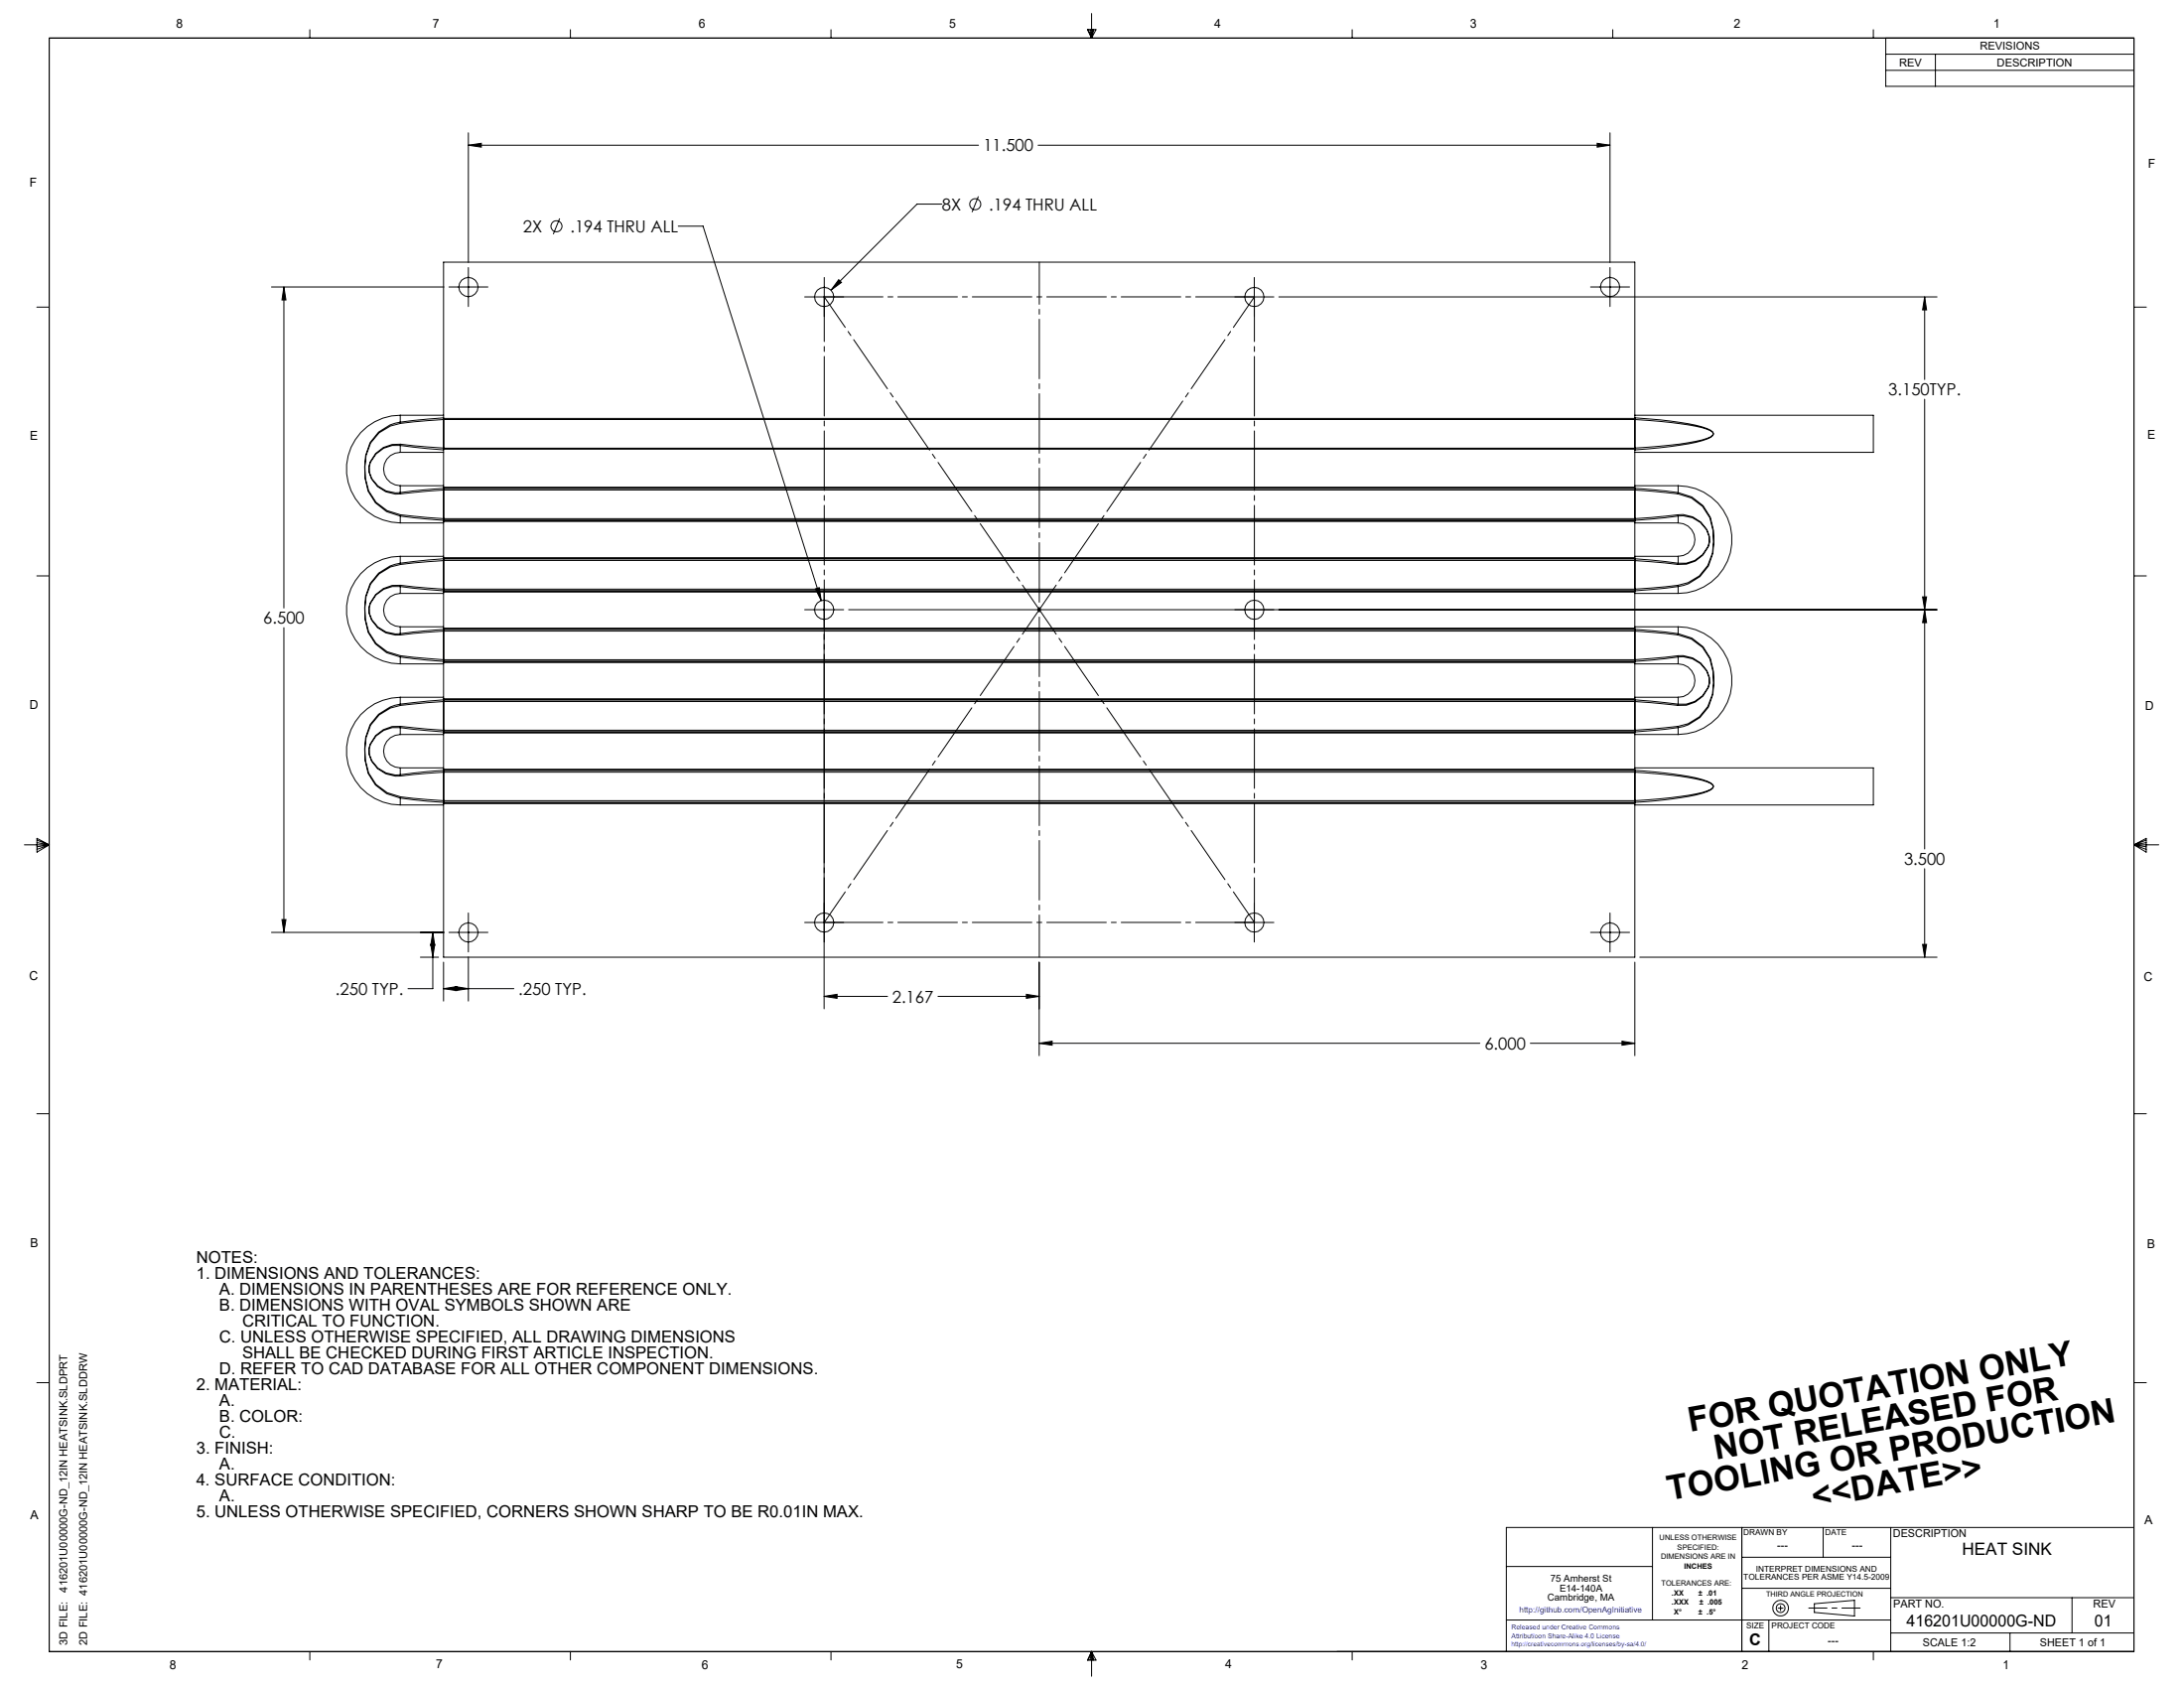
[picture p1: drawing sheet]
<svg xmlns="http://www.w3.org/2000/svg" width="559mm" height="432mm" viewBox="0 0 559 432" stroke-linecap="round" stroke-linejoin="round" font-family="sans-serif">
<g fill="none" stroke="#000" stroke-width=".25">
<path d="M12.6 9.7h533.4v412.8h-533.4zM79.3 7.6v2.1M145.9 7.6v2.1M212.6 7.6v2.1M278.2 7.6h2.2l-1.1 2.1zM278.4 7.6l.9 2.1M278.9 7.6l.4 2.1M279.3 3.5v6.2M279.6 7.6l-.3 2.1M279.9 7.6l-.6 2.1M346 7.6v2.1M412.6 7.6v2.1"/>
<path d="M479.3 7.6v2.1M482.5 9.7v12.4h63.5M482.5 18h63.5M482.5 13.9h63.5M495.2 13.9v8.2M119.8 34v33.2M119.8 37.1h130.6M119.8 37.1l3.4-.4v.9zM265.6 37.1h146.3M408.7 36.7l3.2 .4-3.2 .5zM411.9 34v33.2M143.2 55.9l-1.6 4"/>
<path d="M173.5 57.9h6.4l30.2 95.7M241 52.2h-6.4l-22 22M250.3 50.2l-1.6 4.1M9.4 78.6h3.2M69.5 73.4h44.1M72.6 73.4v82.1M72.6 73.4l.6 3.3h-1.1zM113.5 67.1h304.8v39.9h-304.8zM114.9 73.4h9.9M119.8 68.4v10M205.9 76h10M210.9 71v10"/>
<path d="M214.6 71.5l.7 .7-2.7 2zM315.9 76h10M320.9 71v10M327.2 76h168.4M407 73.4h9.9M411.9 68.4v10M492.4 76l.5 3.3h-1zM492.4 76v21.1M546 78.6h3.2M102.4 115.7a4.3 4.3 0 0 0-4.3 4.3 4.3 4.3 0 0 0 4.3 4.2M102.4 106.2a13.8 13.8 0 0 0-13.8 13.8 13.8 13.8 0 0 0 13.8 13.8M102.4 108a10.6 10.6 0 0 0-9.1 11.4l.1 2.9a10.5 10.5 0 0 0 9 9.7"/>
<path d="M102.4 108l.1 .3M102.4 113.9a7.1 7.1 0 0 0-7.9 5.4 6.2 6.2 0 0 0 4.3 6.3l2.4 .5 1.2-.1M102.4 113.9l11 1.2M102.4 106.2v1.8M102.4 113.9v1.8M102.4 106.2h11.1M102.4 115.7h11.1M102.5 108.3a10.4 10.4 0 0 0-9.1 11.1 10.9 10.9 0 0 0 9.1 12.3M102.5 113.6a7.4 7.4 0 0 0-8.1 5.7 7 7 0 0 0 8.1 7M102.5 113.6l11 1M102.5 113.6l-.1 .3M113.4 106.9l-11 1.1"/>
<path d="M113.4 106.9l.1 .4M113.4 115.1h.1M113.5 107.3l-11 1M113.5 114.6l-.1 .5M113.5 107.3v7.3M113.5 107.3h304.8M113.5 114.6v.1M113.5 106.9h-.1M113.5 107v7.7M113.5 114.7v.2M113.5 114.7h304.8M418.3 106.2h61v9.5h-61"/>
<path d="M418.3 107v7.7M418.3 114.7v.2M418.3 114.9v9.7M418.3 114.9h-304.8v9.7M418.3 115.1h.1M418.3 106.9h.1M418.3 107.3a86 86 0 0 1 18.4 2.5l1.5 .8 .2 .4-.2 .4a9.7 9.7 0 0 1-4.3 1.5l-6.6 1-9 .7M418.3 114.6l.1 .5M418.3 107.3v7.3M418.3 114.6v.1M418.4 106.9a75.6 75.6 0 0 1 18.4 2.7l1.5 .9 .1 .5a3.5 3.5 0 0 1-2.8 1.7l-3.5 .8-4.7 .7-9 .9M418.4 106.9l-.1 .4"/>
<path d="M492.4 102.1v115.1M102.4 126l.1 .3M102.4 132l11 1.1M102.4 132v1.8M102.4 124.2v1.8M102.4 133.8h11.1M102.4 124.2h11.1M102.5 131.7l-.1 .3M102.5 131.7l11 1M113.4 124.9l-11 1.1M113.4 124.9l.1 .4M113.4 124.9h305"/>
<path d="M113.4 133.1h305M113.5 124.6v.3M113.5 133.4v-.3h304.8v.3M113.5 125.3l-11 1M113.5 132.7l-.1 .4M113.5 125.3v7.4M113.5 133.4v9.3M113.5 124.6h304.8M113.5 133.4h304.8M113.5 132.7h304.8M113.5 125.3h304.8M113.5 124.9v8.2"/>
<path d="M418.3 124.6v8.5M418.3 133.4v9.3M418.3 133.8h11.1M418.3 124.2h11.1M418.3 125.3l11 1M418.3 132.7l.1 .4M418.3 125.3v7.4M418.4 124.9l-.1 .4M418.4 124.9l11 1.1M429.3 126.3a10.2 10.2 0 0 1 9 9.4 12.7 12.7 0 0 1-3.5 11.6l-2.9 1.7-2.6 .7M429.3 131.7a7.1 7.1 0 0 1 8.1 7 7.3 7.3 0 0 1-8.1 5.7M429.3 131.7l-11 1"/>
<path d="M429.3 131.7l.1 .3M429.4 133.8a4.3 4.3 0 0 1 4.3 4.2 4.3 4.3 0 0 1-4.3 4.3M429.4 124.2a13.8 13.8 0 0 1 13.7 13.8 13.8 13.8 0 0 1-13.7 13.8M429.4 126l-.1 .3M429.4 126a10.4 10.4 0 0 1 9 9.7l.1 2.9a10.6 10.6 0 0 1-9.1 11.4M429.4 132a6.8 6.8 0 0 1 7.9 6.7 7.1 7.1 0 0 1-7.9 5.4M429.4 132l-11 1.1M429.4 132v1.8M429.4 124.2v1.8M9.4 147.3h3.2M102.4 151.8a4.3 4.3 0 0 0-4.3 4.3 4.3 4.3 0 0 0 4.3 4.2M102.4 142.3a13.8 13.8 0 0 0-13.8 13.8 13.8 13.8 0 0 0 13.8 13.7"/>
<path d="M102.4 144.1a10.6 10.6 0 0 0-9.1 11.4l.1 2.9a10.4 10.4 0 0 0 9 9.7M102.4 144.1l.1 .3M102.4 150a6.8 6.8 0 0 0-7.9 6.8 7.2 7.2 0 0 0 7.9 5.3M102.4 150l11 1.1M102.4 142.3v1.8M102.4 150v1.8M102.4 142.3h11.1M102.4 151.8h11.1M102.5 144.4a10.4 10.4 0 0 0-9.1 11.1 10.9 10.9 0 0 0 9.1 12.2M102.5 149.7a7.4 7.4 0 0 0-8.1 5.7 7 7 0 0 0 8.1 7M102.5 149.7l11 1M102.5 149.7l-.1 .3"/>
<path d="M113.4 142.9l-11 1.2M113.4 142.9l.1 .5M113.4 142.9h305M113.4 151.1h305M113.5 142.7v.2M113.5 151.4v-.2h304.8v.2M113.5 143.4l-11 1M113.5 150.7l-.1 .4M113.5 143.4v7.3M113.5 151.4v9.3M113.5 142.7h304.8M113.5 151.4h304.8"/>
<path d="M113.5 150.7h304.8M113.5 142.9v.5M113.5 143.4v7.7M113.5 143.4h.1M113.5 143.4h304.8M205.9 156h10M208.6 150.6l1-.3 .5 3.3zM210.9 151v10M217.1 156h278.5M265.5 155.6l.7 .7M265.9 155.5v1M266.2 155.6l-.7 .7"/>
<path d="M320.9 151v10M418.3 142.7v.7M418.3 143.4v7.7M418.3 151.4v9.3M418.3 142.3h11.1M418.3 151.8h11.1M418.3 143.4h.1M418.3 143.4l11 1M418.3 150.7l.1 .4M418.3 143.4v7.3M418.4 142.9l11 1.2M418.4 142.9l-.1 .5"/>
<path d="M429.3 149.7l.1 .3M429.3 149.7l-11 1M429.4 144.1l-.1 .3M429.4 150l-11 1.1M429.4 142.3v1.8M429.4 150v1.8M491.9 152.7h1l-.5 3.3zM492.4 156l.5 3.3h-1zM546 147.3h3.2M72.6 160.5v78M102.4 178.4a13.8 13.8 0 0 0-13.8 13.7 13.8 13.8 0 0 0 13.8 13.8M102.4 162.1l.1 .3"/>
<path d="M102.4 168.1l11 1.1M102.4 168.1v1.7M102.4 160.3v1.8M102.4 178.4v1.7M102.4 169.8h11.1M102.4 160.3h11.1M102.4 178.4h11.1M102.5 167.7l-.1 .4M102.5 167.7l11 1.1M113.4 161l-11 1.1M113.4 161l.1 .4M113.4 179l-11 1.1"/>
<path d="M113.4 179l.1 .5M113.4 179h305M113.4 161h305M113.4 169.2h305M113.5 160.7v.2h304.8v-.2M113.5 169.5v-.3h304.8v.3M113.5 178.8v.2M113.5 161.4l-11 1M113.5 179.5l-11 .9M113.5 168.8l-.1 .4M113.5 161.4v7.4M113.5 169.5v9.3"/>
<path d="M113.5 179.5v7.3M113.5 160.7h304.8M113.5 169.5h304.8M113.5 178.8h304.8M113.5 168.8h304.8M113.5 161.4h304.8M113.5 179.5h304.8M113.5 179v8.2M113.5 161v8.2M210.9 162.2v95.9M418.3 178.8v8.4M418.3 161v8.2"/>
<path d="M418.3 169.5v9.3M418.3 169.8h11.1M418.3 160.3h11.1M418.3 178.4h11.1M418.3 179.5l11 .9M418.3 161.4l11 1M418.3 168.8l.1 .4M418.3 161.4v7.4M418.3 179.5v7.3M418.4 161l-.1 .4M418.4 161l11 1.1M418.4 179l11 1.1"/>
<path d="M418.4 179l-.1 .5M429.3 162.4a10.1 10.1 0 0 1 9 9.4l.1 2.9a10.6 10.6 0 0 1-9.1 11.1M429.3 167.7a7.1 7.1 0 0 1 8.1 7.1 7.3 7.3 0 0 1-8.1 5.6M429.3 167.7l-11 1.1M429.3 167.7l.1 .4M429.4 169.8a4.3 4.3 0 0 1 4.3 4.3 4.3 4.3 0 0 1-4.3 4.3M429.4 160.3a13.8 13.8 0 0 1 13.7 13.8 13.8 13.8 0 0 1-13.7 13.8M429.4 162.1l-.1 .3M429.4 162.1a10.4 10.4 0 0 1 9 9.7l.1 2.9a10.7 10.7 0 0 1-9.1 11.4M429.4 168.1a6.9 6.9 0 0 1 7.9 6.7 7.1 7.1 0 0 1-7.9 5.3M429.4 168.1l-11 1.1M429.4 168.1v1.7"/>
<path d="M429.4 160.3v1.8M429.4 178.4v1.7M102.4 187.9a4.3 4.3 0 0 0-4.3 4.3 4.3 4.3 0 0 0 4.3 4.2M102.4 180.1a10.7 10.7 0 0 0-9.1 11.5l.1 2.9a10.4 10.4 0 0 0 9 9.7M102.4 180.1l.1 .3M102.4 186.1a6.8 6.8 0 0 0-7.9 6.8 7.2 7.2 0 0 0 7.9 5.3M102.4 198.2l.1 .3M102.4 186.1l11 1.1M102.4 186.1v1.8M102.4 196.4v1.8M102.4 196.4h11.1M102.4 187.9h11.1"/>
<path d="M102.5 180.4a10.5 10.5 0 0 0-9.1 11.2 10.9 10.9 0 0 0 9.1 12.2M102.5 185.8a7.4 7.4 0 0 0-8.1 5.7 7.1 7.1 0 0 0 8.1 7M102.5 185.8l11 1M102.5 185.8l-.1 .3M113.4 197.1l-11 1.1M113.4 197.1l.1 .4M113.4 197.1h305M113.4 187.2h305M113.5 187.5v-.2h304.8v.2M113.5 196.8v.2M113.5 197.5l-11 1M113.5 186.8l-.1 .4"/>
<path d="M113.5 187.5v9.3M113.5 197.5v7.3M113.5 187.5h304.8M113.5 196.8h304.8M113.5 186.8h304.8M113.5 197.5h304.8M113.5 197.1l-.1 8.1M418.3 196.8v8.5M418.3 196.4h61v9.5h-61M418.3 187.5v9.3M418.3 187.9h11.1M418.3 197.5a80.1 80.1 0 0 1 18.4 2.5l1.5 .8 .2 .4-.2 .4a9.7 9.7 0 0 1-4.3 1.5l-6.6 1-9 .7"/>
<path d="M418.3 186.8l.1 .4M418.3 197.5v7.3M418.4 197.1a77.6 77.6 0 0 1 18.4 2.7l.9 .5 .6 .4 .1 .5a3.4 3.4 0 0 1-2.8 1.7l-3.5 .8-4.7 .7-9 .8M418.4 197.1l-.1 .4M429.3 185.8l.1 .3M429.3 185.8l-11 1M429.4 180.1l-.1 .3M429.4 186.1l-11 1.1M429.4 186.1v1.8M6.2 216.1h6.4M9.5 214.5l3.1 1.6-3.1 1.9zM9.5 214.9l3.1 1.2"/>
<path d="M9.5 215.5l3.1 .6M12.6 216.1l-3.1 1.2M12.6 216.1l-3.1 .5M102.4 204.2l11 1M102.4 204.2v1.7M102.4 205.9h11.1M102.5 203.8l-.1 .4M102.5 203.8l11 1M113.5 204.8l-.1 .4M113.5 205.6v39.3h304.8v-39.3M113.5 205.6h304.8M113.5 204.8h304.8"/>
<path d="M418.3 205.3v.3M418.3 205.3h-304.8v.3M418.3 204.8l.1 .4M418.4 205.2l-.1 .1M546 216.1h6.3M546 216.1l3.1 .5M546 216.1l3.1 1.2M546 216.1l3.1-1.6v3.5zM549.1 215.5l-3.1 .6M549.1 214.9l-3.1 1.2M69.5 238.5h44.1M72.1 235.2h1.1l-.6 3.3z"/>
<path d="M110.7 238.5v14.4h-6.3M110.7 238.5l.5 3.3h-1zM114.9 238.5h9.9M119.8 233.5v10M205.9 236h10M315.9 236h10M320.9 231v10M407 238.5h9.9M411.9 233.5v10M492.4 222.2v22.7M107.6 244.9h4.6M110.2 241.6h1l-.5 3.3z"/>
<path d="M113.5 246.1v10M113.5 252.9h18M113.5 252.9l3.3-.5v1zM116.6 252.4l3.2 .5-3.2 .5zM119.8 244.8v11.3M210.9 254.9h16.2M210.9 254.9l3.3-.5v1zM240 254.9h25.9M262.6 254.4l3.3 .5-3.3 .5zM265.9 246.1v24M418.3 246.1v24M419.6 244.9h76"/>
<path d="M491.9 241.6h1l-.5 3.3zM265.9 266.9l3.3-.6v1.1zM265.9 266.9h112.7M391.5 266.9h26.8M415 266.3l3.3 .6-3.3 .5zM9.4 284.9h3.2M546 284.9h3.2M9.4 353.7h3.2M546 353.7h3.2M422.8 390.7v23.7M445.7 390.7v31.8M445.7 398.4h38.1"/>
<path d="M466.5 390.7v7.7M483.8 390.7v31.8M546 390.7h-160.6v31.8M385.4 400.7h37.4M385.4 414.4h98.4M445.7 406.3h38.1M452.6 414.4v8.1M454.9 411.4h1.3M455.6 410.7v1.3M464.2 410.2l10.3-.8v4l-10.3-.9zM483.8 408.7h62.2M483.8 417.7h62.2"/>
<path d="M514.3 417.7v4.8M530.2 408.7v9M79.3 422.5v2.1M145.9 422.5v2.1M212.6 422.5v2.1M279.3 422.5v6.3M279.3 422.5l1.1 2.2h-2.2zM279.3 422.5l.6 2.2M279.3 422.5l-.9 2.2M279.3 422.5l-.4 2.2M279.3 422.5l.3 2.2M346 422.5v2.1"/>
<path d="M479.3 422.5v2.1"/>
<circle cx="142.4" cy="57.9" r="1.42"/>
<circle cx="249.5" cy="52.2" r="1.41"/>
<circle cx="119.9" cy="73.4" r="2.46"/>
<circle cx="210.9" cy="76" r="2.46"/>
<circle cx="320.9" cy="76" r="2.46"/>
<circle cx="412" cy="73.4" r="2.46"/>
<circle cx="210.9" cy="156" r="2.46"/>
<circle cx="320.9" cy="156" r="2.46"/>
<circle cx="119.9" cy="238.5" r="2.46"/>
<circle cx="210.9" cy="236" r="2.46"/>
<circle cx="320.9" cy="236" r="2.46"/>
<circle cx="412" cy="238.5" r="2.46"/>
<circle cx="455.6" cy="411.4" r="1.13"/>
<circle cx="455.6" cy="411.4" r="2.01"/>
</g>
<path d="M462.8 411.3h13.1" fill="none" stroke="#000" stroke-width=".25" stroke-dasharray="15.2 1.3 1.3 1.3" stroke-dashoffset="10.6"/>
<path d="M265.9 67.1v177.8" fill="none" stroke="#000" stroke-width=".25" stroke-dasharray="15.2 1.3 1.3 1.3" stroke-dashoffset="4.4"/>
<path d="M210.9 75.9h110M210.9 236h110" fill="none" stroke="#000" stroke-width=".25" stroke-dasharray="15.2 1.3 1.3 1.3" stroke-dashoffset=".2"/>
<path d="M210.9 236v-160.1M320.9 236v-160.1" fill="none" stroke="#000" stroke-width=".25" stroke-dasharray="15.2 1.3 1.3 1.3" stroke-dashoffset="3.8"/>
<path d="M210.9 75.9l110 160.1M210.9 236l110-160.1" fill="none" stroke="#000" stroke-width=".25" stroke-dasharray="15.2 1.3 1.3 1.3" stroke-dashoffset="5.8"/>
<g fill="#000">
<path d="M492.4 156l.5 3.3h-1zM491.9 241.6h1l-.5 3.3zM491.9 152.7h1l-.5 3.3zM492.4 76l.5 3.3h-1zM214.6 71.5l-2 2.7 2.7-2zM208.6 150.6l1.5 3-.5-3.3zM116.6 252.4l3.2 .5-3.2 .5zM113.5 252.9l3.3-.5v1zM110.7 238.5l.5 3.3h-1zM110.2 241.6h1l-.5 3.3zM72.1 235.2h1.1l-.6 3.3zM72.6 73.4l.6 3.3h-1.1zM408.7 36.7l3.2 .4-3.2 .5zM119.8 37.1l3.4-.4v.9z"/>
<path d="M262.6 254.4l3.3 .5-3.3 .5zM210.9 254.9l3.3-.5v1zM265.9 266.9l3.3-.6v1.1zM415 266.3l3.3 .6-3.3 .5z"/>
</g>
<g font-size="8.7">
<text x="432.4" y="366.3" transform="rotate(-10 432.4 366.3)">FOR QUOTATION ONLY</text>
<text x="439.1" y="373.5" transform="rotate(-10 439.1 373.5)">NOT RELEASED FOR</text>
<text x="427.1" y="383.9" transform="rotate(-10 427.1 383.9)">TOOLING OR PRODUCTION</text>
<text x="464.1" y="385.7" transform="rotate(-10 464.1 385.7)">&lt;&lt;DATE&gt;&gt;</text>
</g>
<text font-size="4.4" x="502" y="397.9">HEAT SINK</text>
<g font-size="4.2">
<text x="251.5" y="38.7">11.500</text>
<text x="241" y="53.8">8X</text>
<text x="253" y="53.8">.194 THRU ALL</text>
<text x="133.8" y="59.4">2X</text>
<text x="145.9" y="59.4">.194 THRU ALL</text>
<text x="483.2" y="101.2">3.150TYP.</text>
<text x="67.4" y="159.6">6.500</text>
<text x="487.2" y="221.3">3.500</text>
<text x="85.8" y="254.5">.250 TYP.</text>
<text x="132.7" y="254.5">.250 TYP.</text>
<text x="228.3" y="256.5">2.167</text>
<text x="379.8" y="268.5">6.000</text>
<text x="50.2" y="323">NOTES:</text>
<text x="50.2" y="327.1">1. DIMENSIONS AND TOLERANCES:</text>
<text x="56.1" y="335.2">B. DIMENSIONS WITH OVAL SYMBOLS SHOWN ARE</text>
<text x="56.1" y="331.1">A. DIMENSIONS IN PARENTHESES ARE FOR REFERENCE ONLY.</text>
<text x="62" y="339.3">CRITICAL TO FUNCTION.</text>
<text x="56.1" y="343.4">C. UNLESS OTHERWISE SPECIFIED, ALL DRAWING DIMENSIONS</text>
<text x="62" y="347.5">SHALL BE CHECKED DURING FIRST ARTICLE INSPECTION.</text>
<text x="56.1" y="351.5">D. REFER TO CAD DATABASE FOR ALL OTHER COMPONENT DIMENSIONS.</text>
<text x="50.2" y="355.6">2. MATERIAL:</text>
<text x="56.1" y="359.7">A.</text>
<text x="56.1" y="363.8">B. COLOR:</text>
<text x="50.2" y="371.9">3. FINISH:</text>
<text x="56.1" y="367.8">C.</text>
<text x="56.1" y="376">A.</text>
<text x="50.2" y="380.1">4. SURFACE CONDITION:</text>
<text x="50.2" y="388.2">5. UNLESS OTHERWISE SPECIFIED, CORNERS SHOWN SHARP TO BE R0.01IN MAX.</text>
<text x="56.1" y="384.2">A.</text>
<text x="487.8" y="415.9">416201U00000G-ND</text>
<text x="535.9" y="415.9">01</text>
<text x="447.6" y="420.8">C</text>
</g>
<g font-size="3.2">
<text x="45" y="7.2">8</text>
<text x="110.7" y="7.2">7</text>
<text x="178.8" y="7.2">6</text>
<text x="242.9" y="7.2">5</text>
<text x="310.7" y="7.1">4</text>
<text x="376.1" y="7.2">3</text>
<text x="443.6" y="7.2">2</text>
<text x="510" y="7.1">1</text>
<text x="7.6" y="47.7">F</text>
<text x="549.6" y="42.9">F</text>
<text x="7.7" y="112.6">E</text>
<text x="549.4" y="112.3">E</text>
<text x="7.6" y="181.3">D</text>
<text x="548.9" y="181.5">D</text>
<text x="7.5" y="250.8">C</text>
<text x="548.5" y="251">C</text>
<text x="7.8" y="319.1">B</text>
<text x="549.3" y="319.3">B</text>
<text x="7.8" y="388.7">A</text>
<text x="548.7" y="389.8">A</text>
<text x="43.4" y="426.8">8</text>
<text x="111.6" y="426.8">7</text>
<text x="179.5" y="426.8">6</text>
<text x="244.6" y="426.8">5</text>
<text x="313.5" y="426.8">4</text>
<text x="378.8" y="426.9">3</text>
<text x="445.7" y="426.9">2</text>
<text x="512.5" y="426.9">1</text>
</g>
<g font-size="2.8">
<text x="486" y="16.9">REV</text>
<text x="506.6" y="12.8">REVISIONS</text>
<text x="511" y="16.9">DESCRIPTION</text>
<text x="484.4" y="393.3">DESCRIPTION</text>
<text x="454.7" y="396.3">---</text>
<text x="473.8" y="396.3">---</text>
<text x="17.2" y="407.3" transform="rotate(-90 17.2 407.3)">416201U00000G-ND_12IN HEATSINK.SLDPRT</text>
<text x="484.4" y="411.2">PART NO.</text>
<text x="535.6" y="411.2">REV</text>
<text x="17.2" y="420.8" transform="rotate(-90 17.2 420.8)">3D FILE:</text>
<text x="22.3" y="420.8" transform="rotate(-90 22.3 420.8)">2D FILE: 416201U00000G-ND_12IN HEATSINK.SLDDRW</text>
<text x="467.7" y="420.6">---</text>
<text x="492" y="421.1">SCALE 1:2</text>
<text x="521.9" y="421.2">SHEET 1 of 1</text>
</g>
<g font-size="2.5">
<text x="396.7" y="404.6">75 Amherst St</text>
<text x="399" y="407">E14-140A</text>
<text x="395.9" y="409.5">Cambridge, MA</text>
</g>
<g font-size="2.1">
<text x="446.1" y="392.7">DRAWN BY</text>
<text x="467" y="392.8">DATE</text>
<text x="446.1" y="404.1">TOLERANCES PER ASME Y14.5-2009</text>
<text x="449.3" y="402">INTERPRET DIMENSIONS AND</text>
<text x="446.8" y="416.5">SIZE</text>
<text x="453.3" y="416.5">PROJECT CODE</text>
</g>
<text font-size="2.1" fill="#00f" x="388.7" y="412.6">http://github.com/OpenAgInitiative</text>
<g font-size="1.9">
<text x="424.6" y="394">UNLESS OTHERWISE</text>
<text x="425" y="398.8">DIMENSIONS ARE IN</text>
<text x="429.2" y="396.4">SPECIFIED:</text>
<text x="430.9" y="401.2">INCHES</text>
<text x="425.1" y="405.8">TOLERANCES ARE:</text>
<text x="427.7" y="408.2">.XX</text>
<text x="427.7" y="410.5">.XXX</text>
<text x="428.3" y="412.9">X°</text>
<text x="434.6" y="408.2">± .01</text>
<text x="434.6" y="412.9">± .5°</text>
<text x="434.8" y="410.5">± .005</text>
<text x="451.9" y="408.3">THIRD ANGLE PROJECTION</text>
</g>
<g font-size="1.7" fill="#00f">
<text x="386.7" y="416.7">Released under Creative Commons</text>
<text x="386.7" y="419">Attributioon Share-Alike 4.0 License</text>
<text x="386.7" y="421.2">http://creativecommons.org/licenses/by-sa/4.0/</text>
</g>
</svg>
